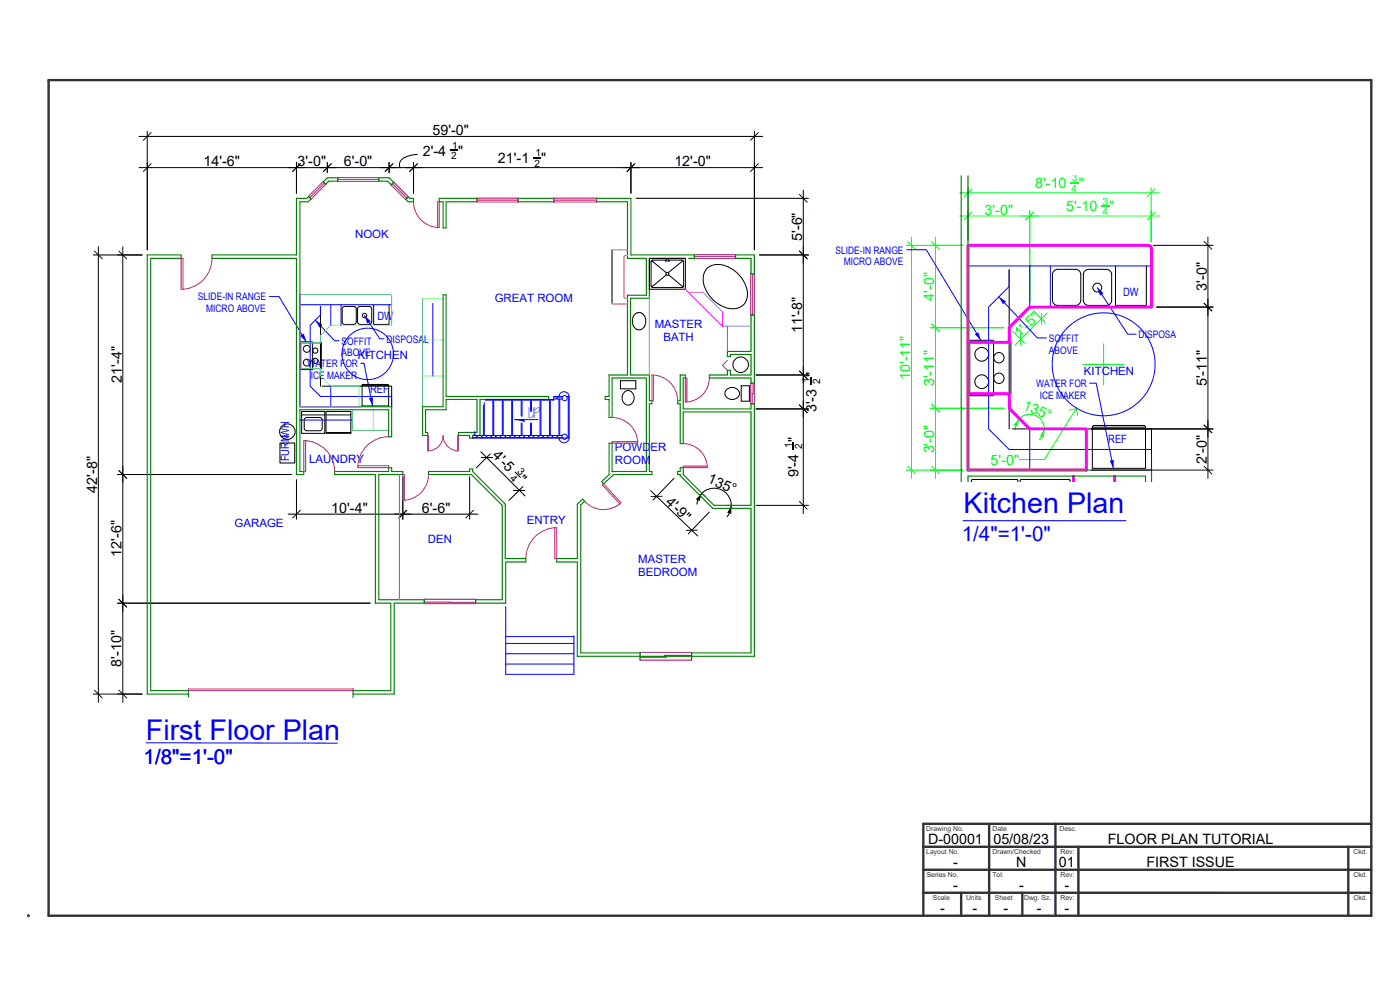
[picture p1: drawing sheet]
<svg xmlns="http://www.w3.org/2000/svg" width="420mm" height="297mm" viewBox="0 0 420 297" stroke-linecap="round" stroke-linejoin="round" font-family="sans-serif">
<!-- layer: Annotations -->
<g fill="#0f0">
<path d="M272.4 72.3l2.5 2.5-.2 .2-2.5-2.5z"/>
<path d="M272.4 139.7l2.5 2.5-.2 .2-2.5-2.5z"/>
</g>
<path d="M272 73.6h17M273.5 71.1v72.4M272 141h17" fill="none" stroke="#0f0" stroke-width=".3"/>
<g fill="#0f0">
<path d="M279.6 97l2.5 2.5-.2 .2-2.5-2.5z"/>
<path d="M279.6 121.2l2.5 2.5-.2 .1-2.5-2.4z"/>
</g>
<path d="M279.2 98.3h22.1M280.7 95.9v29.1M279.2 122.5h22.1" fill="none" stroke="#0f0" stroke-width=".3"/>
<g fill="#0f0">
<path d="M279.4 121.4l.2-.2 2.5 2.5-.2 .1z"/>
<path d="M279.6 139.7l2.5 2.5-.2 .2-2.5-2.5z"/>
</g>
<path d="M279.2 122.5h22.1M280.7 120v23.5M279.2 141h9.8" fill="none" stroke="#0f0" stroke-width=".3"/>
<path d="M330.6 61.9h2.4" fill="none" stroke="#0f0" stroke-width=".32"/>
<g fill="#0f0">
<path d="M310.2 63.5l.2 .2-2.5 2.4-.2-.2z"/>
<path d="M346.6 63.5l.2 .2-2.5 2.4-.2-.2z"/>
</g>
<path d="M306.6 64.8h41.3M309 63.3v27.3M345.5 63.3v9.3" fill="none" stroke="#0f0" stroke-width=".3"/>
<g fill="#0f0">
<path d="M291.7 63.5l.2 .2-2.5 2.4-.2-.2z"/>
<path d="M310.2 63.5l.2 .2-2.5 2.4-.2-.2z"/>
</g>
<path d="M288 64.8h23.5M290.5 63.3v8.8M309 63.3v27.3" fill="none" stroke="#0f0" stroke-width=".3"/>
<path d="M321.3 54.9h2.5" fill="none" stroke="#0f0" stroke-width=".32"/>
<g fill="#0f0">
<path d="M291.7 56.5l.2 .2-2.5 2.5-.2-.2z"/>
<path d="M346.6 56.5l.2 .2-2.5 2.5-.2-.2z"/>
</g>
<path d="M288 57.9h59.9M290.5 56.3v15.8M345.5 56.3v16.3" fill="none" stroke="#0f0" stroke-width=".3"/>
<g fill="#0f0">
<path d="M313.4 128.7l-.1 2.5-1.2-.3z"/>
<path d="M306 125.6l-.7 2.5-1.1-.6z"/>
</g>
<path d="M304.7 129a4.4 4.4 0 0 1 6-4.3 4.4 4.4 0 0 1 1.2 7.3M304.9 124.5l.2 .2M313.6 128.7h1.4" fill="none" stroke="#0f0" stroke-width=".3"/>
<g fill="#0f0">
<path d="M279.6 72.3l2.5 2.5-.2 .2-2.5-2.5z"/>
<path d="M279.6 97l2.5 2.5-.2 .2-2.5-2.5z"/>
</g>
<path d="M279.2 73.6h9.8M280.7 71.1v29.7M279.2 98.3h22.1" fill="none" stroke="#0f0" stroke-width=".3"/>
<path d="M320.7 123l2.4-.6 .5 2.4-.2 .1-.5-2.2-2.2 .5z" fill="#0f0"/>
<path d="M303.9 99.4l3.6 3.5M310.1 93.2l3.5 3.5M312.5 93.9v3.5M314.3 93.9l-9.7 9.7M306.4 100.1v3.5M325 109.3h12.4M331.2 103.1v12.4M323.1 122.4l-9.6 15.5h-7.5" fill="none" stroke="#0f0" stroke-width=".3"/>
<path d="M333.1 138.2l1.2-.2-.2 2.5z" fill="#00f"/>
<path d="M327 115h2l5.1 25.5" fill="none" stroke="#00f" stroke-width=".3"/>
<path d="M292.5 100.3l1.1-.6 .7 2.4z" fill="#00f"/>
<path d="M272.2 74.9h5.8l16.3 27.2" fill="none" stroke="#00f" stroke-width=".3"/>
<path d="M299.8 89.1l2.1 1.3-.9 .9z" fill="#00f"/>
<path d="M299.8 89.1l11.5 12.3h2.7" fill="none" stroke="#00f" stroke-width=".3"/>
<path d="M329.3 86.3l1.9 1.7-1.1 .7z" fill="#00f"/>
<path d="M329.3 86.3l9.1 14h2.6" fill="none" stroke="#00f" stroke-width=".3"/>
<!-- layer: Soffit -->
<path d="M302.9 81v47.7M303.9 128.7h41.7v12.3" fill="none" stroke="#000" stroke-width=".3"/>
<!-- layer: Fixtures -->
<g fill="none" stroke="#000" stroke-width=".3">
<path d="M334.8 79.8v11.8h9.2v-11.8M290.5 102.1h7.7v16.6h-7.7"/>
<circle cx="329.3" cy="86.3" r="1.33"/>
</g>
<!-- layer: 0 -->
<g fill="none" stroke="#000" stroke-width=".3">
<path d="M316.5 81.1l.9-.3h5.4a1.56 1.56 0 0 1 1.6 1.6v7.7a1.56 1.56 0 0 1-1.6 1.5h-5.4a1.56 1.56 0 0 1-1.5-1.5v-7.7v-.5zM325.8 81.1l.9-.3h5.4a1.56 1.56 0 0 1 1.5 1.6v7.7a1.56 1.56 0 0 1-1.5 1.5h-5.4a1.56 1.56 0 0 1-1.6-1.5v-7.7l.1-.5zM290.5 102.7h12.9v15.4h-12.9M291 102.7v15.4M327.8 128.2l.5-.5h15l.5 .5M327.8 128.2v12.3h16v-12.3M327.8 128.2h16M291.6 144.5v-.5l.2-.1h13.4l.2 .1 .1 .5M306.2 144.5v-.5l.2-.1h14.5l.2 .1v.5"/>
<circle cx="294.6" cy="114.5" r="2.06"/>
<circle cx="294.6" cy="106.3" r="2.06"/>
<circle cx="299.8" cy="107.3" r="1.55"/>
<circle cx="299.8" cy="113.5" r="1.55"/>
</g>
<!-- layer: Cabinet-Hidden -->
<g fill="none" stroke="#00f" stroke-width=".3">
<path d="M290.5 79.8h55.1M309 79.8v12.3M315.2 79.8v12.3M302.9 80.8v3.6a2.17 2.17 0 0 1-1.1 2.6l-3.9 3.9a2.37 2.37 0 0 0-1.2 2.6v33.6a2.2 2.2 0 0 0 1.1 2.7l3.8 3.8a2.36 2.36 0 0 0 2.6 1.3h41.4M309 128.7v12.3M345.6 136.4v4.6"/>
<circle cx="331.2" cy="109.3" r="15.4"/>
</g>
<!-- layer: Cabinet -->
<path d="M290.5 102.7h12.4v-4.4l6.1-6.2h36.6l-.1-17.8-.3-.5-.6-.2h-54.1v67.4h35.5v-12.3h-17l-6.1-6.2v-4.4h-12.4M322.2 142.8v1.7M334.5 142.8v1.7" fill="none" stroke="#f0f" stroke-width=".89"/>
<!-- layer: Walls -->
<path d="M288.5 52.7v91.8M290.5 52.7v88.3h55.1v3.5M290.5 144.5v-1.7h53.3v1.7" fill="none" stroke="#007f00" stroke-width=".34"/>
<!-- layer: Cabinets -->
<path d="M290.5 73.6v67.4h35.5" fill="none" stroke="#bf3fff" stroke-width=".3"/>
<!-- layer: Annotations -->
<g fill="none" stroke="#000" stroke-width=".3">
<path d="M44.2 39.4v35.6M226.4 39.4v35.6M41.7 50.3h187.2M41.7 40.9h187.2M89 48.8v9.2M98.2 48.8v3M116.8 48.8v3M124.1 48.8v9.2M125.3 46.3a5.6 5.6 0 0 0-5.4 2.6l.2 1.4M189.3 48.8v9.2M28 76.5h14.6M29.5 74v136.7"/>
<path d="M36.9 74v136.7M144.3 137.3h3.5M144.3 135.5l13.3 13.3M147.1 136.2l-4.2 4.2M35.3 142.4h52.1M86.5 154.3h56.9M89 143.9v11.9M120.9 143v12.8M140.9 143v12.8M154.1 147.1h3.5M156.9 146l-4.2 4.2M195.3 147.2l14.1 13.6"/>
<path d="M202.3 143.5l-6.3 6.6M209.2 151.3a5.2 5.2 0 0 1 7.1-4.4 5.2 5.2 0 0 1 1.9 8.1M210.7 148l.9 1M212.9 153.7l-6.4 6.5M218.1 151.6h1.4M35.3 181h75.8M28 208.3h14.6"/>
</g>
<g fill="#000">
<path d="M42.9 42.1l2.4-2.5 .2 .2-2.4 2.5zM42.9 51.4l2.4-2.4 .2 .2-2.4 2.4zM87.6 51.4l2.5-2.4 .2 .2-2.5 2.4zM96.9 51.4l2.5-2.4 .2 .2-2.5 2.4zM115.4 51.4l2.5-2.4 .2 .2-2.5 2.4zM122.8 51.4l2.4-2.4 .2 .2-2.4 2.4zM188 51.4l2.5-2.4 .2 .2-2.5 2.4zM225.1 51.4l2.4-2.4 .2 .2-2.4 2.4zM225.1 42.1l2.4-2.5 .2 .2-2.4 2.5zM28.2 75.4l.2-.2 2.4 2.4-.1 .2zM35.5 75.4l.2-.2 2.5 2.4-.2 .2zM35.5 141.2l.2-.2 2.5 2.5-.2 .2z"/>
<path d="M87.6 155.4l2.5-2.5 .2 .2-2.5 2.5zM119.6 155.4l2.4-2.5 .2 .2-2.4 2.5zM139.6 155.4l2.5-2.5 .2 .2-2.5 2.5zM154.4 141.7l.2-.2 1.8 1.7-.3 .2zM208.9 149.8l1.8-1.8-.8 2.4zM219.5 151.6v2.6l-1.2-.3zM35.5 179.8l.2-.2 2.5 2.5-.2 .2zM28.2 207.1l.2-.2 2.4 2.5-.1 .2zM35.5 207.1l.2-.2 2.5 2.5-.2 .2z"/>
</g>
<path d="M135.1 45.1h2.4M160.1 47.3h2.4" fill="none" stroke="#000" stroke-width=".32"/>
<path d="M195.3 148.9h3.5M205.9 159.1h3.5" fill="none" stroke="#000" stroke-width=".35"/>
<path d="M109.4 94.7l1.9 1.7-1.1 .7z" fill="#00f"/>
<path d="M109.4 94.7l4.6 7h1.2" fill="none" stroke="#00f" stroke-width=".3"/>
<path d="M90.1 100.8l1.1-.7 .7 2.5z" fill="#00f"/>
<path d="M80.8 89h2.9l8.2 13.6" fill="none" stroke="#00f" stroke-width=".3"/>
<path d="M110.7 119.5l1.2-.3-.1 2.6z" fill="#00f"/>
<path d="M108.3 109h.9l2.6 12.8" fill="none" stroke="#00f" stroke-width=".3"/>
<path d="M94.6 96.1l2.2 1.3-.9 .9z" fill="#00f"/>
<path d="M94.6 96.1l5.8 6.1h1.4" fill="none" stroke="#00f" stroke-width=".3"/>
<!-- layer: Soffit -->
<path d="M96.2 92v23.9M126.8 91v31M96.7 115.9h20.8v6.1" fill="none" stroke="#000" stroke-width=".3"/>
<!-- layer: Fixtures -->
<g fill="none" stroke="#000" stroke-width=".3">
<path d="M112.1 91.4v5.9h4.7v-5.9M90 102.6h3.8v8.3h-3.8M84 132.9h4.5v6h-4.5z"/>
<circle cx="109.4" cy="94.7" r=".66"/>
<circle cx="86.2" cy="129.5" r="2.31"/>
</g>
<!-- layer: 0 -->
<g fill="none" stroke="#000" stroke-width=".3">
<path d="M102.9 92.2l.6-.3h2.7l.5 .3 .2 .5v3.9l-.2 .5-.5 .2h-2.7l-.6-.2-.2-.5v-3.9zM107.5 92.2l.6-.3h2.7l.5 .3 .3 .5v3.9l-.3 .5-.5 .2h-2.7l-.6-.2-.2-.5v-3.9zM90 102.9h6.4v7.7h-6.4M90.3 102.9v7.7M108.7 115.6l.2-.2h7.5l.2 .2M108.7 115.6v6.2h7.9v-6.2M108.7 115.6h7.9M90.5 124.5h7M90.6 123.5h6.8v6.5h-6.8zM91.5 125.5l.6-.2h4.1l.5 .7v2.8l-.8 .5-4.1-.1-.5-.7v-2.5zM97.8 124.5h7.5M97.8 129.8h7.5"/>
<path d="M97.9 123.5h7.4v6.5h-7.4z"/>
<circle cx="92.1" cy="104.7" r="1.03"/>
<circle cx="92.1" cy="108.8" r="1.03"/>
<circle cx="94.6" cy="105.2" r=".77"/>
<circle cx="94.6" cy="108.3" r=".77"/>
</g>
<!-- layer: Cabinet-Hidden -->
<g fill="none" stroke="#00f" stroke-width=".3">
<path d="M90 91.4h27.5M96.2 91.9v1a2.16 2.16 0 0 1-1.1 2.7l-.8 .8a2.37 2.37 0 0 0-1.2 2.6v15.3a2.17 2.17 0 0 0 1.1 2.6l.7 .8a2.41 2.41 0 0 0 2.7 1.3h19.9M99.3 91.4v6.2M102.4 91.4v6.2M129.9 91v21.8M99.3 115.9v6.1M117.5 119.7v2.3M90 126h15.8"/>
<circle cx="110.4" cy="106.2" r="7.7"/>
</g>
<!-- layer: Cabinet -->
<path d="M133 89.6h-6.2v32.4M90 102.9h6.2v-2.2l3.1-3.1h18.2v-9l-.5-.3h-27v33.7h17.8v-6.1h-8.5l-3.1-3.1v-2.2h-6.2M126.8 102h6.2M126.8 112.8h6.2M105.8 122.9v6.2h10.8M112 122.9v6.2" fill="none" stroke="#0ff" stroke-width=".3"/>
<!-- layer: Windows -->
<path d="M143.1 59.5h12.4v1.1h-12.4zM166.2 59.5h12.9v1.1h-12.9zM143.1 60h12.4M166.2 60h12.9M127.3 179.8h15.5v1.3h-15.5zM127.3 180.7h8M134.7 180.7h8.1" fill="none" stroke="#bf3f3f" stroke-width=".34"/>
<!-- layer: Blocks -->
<g fill="none" stroke="#bf3f3f" stroke-width=".34">
<path d="M92.6 58.9l4.4-4.4 .8 .8-4.4 4.4zM97.4 54.9l-4.4 4.4M101.3 53.9h12.4M101.3 53.3h12.4v1.1h-12.4zM117.4 55.5l.8-.8 4.4 4.3-.9 .9zM117.8 55.1l4.4 4.4M208.4 77h12.3M208.4 76.4h12.3v1.2h-12.3zM225.3 82.2h1.2v12.3h-1.2zM225.9 82.2v12.3M225.3 115h1.2v6.1h-1.2zM225.7 117.9v3.2"/>
<path d="M226 115v3.2M192.1 195.8h15.5v2.3h-15.5zM192.1 197.2h8M199.4 196.7h8.2"/>
</g>
<!-- layer: Walls -->
<g fill="none" stroke="#007f00" stroke-width=".34">
<path d="M97 54.6l1.2-1.3h3.1v1.1h-2.6l-1 .9zM113.7 53.3h3.1l1.4 1.4-.8 .8-1.1-1.1h-2.6zM121.8 59.8l.7-.7 .4 .4h1.2v1h-1.6zM143.1 59.5h-11.3v1h1.2v7.9h.9v-7.9h9.2M155.5 59.5h10.7M179.1 59.5h10.2v17h19.1v1h-1.8M63.6 76.5h25.4v-17h3.1l.5-.6 .8 .8-.9 .8h-2.5v61.5h27.5v9.1h-.9v-8.2h-26.6v18.6h1.2v.9h-2.2v-64.9h-25.4zM155.5 60.5h10.7M179.1 60.5h9.2v17h5.7v11.1h-5.7v23.9h-5.5v6.5h-1.2v.9h1.2v5.4h.9v-11.9h10.3v28.1h-10.3v-8.5h-.9v9.4l-2.3 2.1 .6 .7 3.1-2.8h11.5v-.9h-.8v-20.4h.8v-.9h-.8v-7.7h-5.7v-23h5.7v-12h10.8M220.7 76.5h5.7v5.7h-1v-4.7h-4.7zM133 88.5h.9v30.5h30.7v.9h-20.6v10.8h-2.2v.7h-.9v-.7h-3.3v-.9h5.5v-9.9h-9.2v3h-6.2v6.9h.7v.9h-1.6v-8.7h6.2zM225.4 94.5h1v20.5h-1v-1.6h-12.5v-.9h5.4v-1.4h.9v1.4h6.2v-6.2h-6.2v.7h-.9v-1.6h7.1z"/>
<path d="M128.6 141.5h12.3v-.8h.9v.8l9.8 9.8v16.3h6.2v1h-6v12.4h-9v-1.1h7.9v-28.3l-9.2-9.2h-12.9zM174.8 149.8l.7 .6-1.2 1.1v44.4h17.8v2.1M174.9 149.8l-1.6 1.5v16.3h-6.2v1h6.2v28.3h53.1v-75.8h-1v1.6h-20.4v-9.3h.7v-.9h-1.6v7.7h-.7v.9h.7v12h.9v-9.5h20.4v28h-11.1l-9.3-9.2v-2.1h-.9v1.2h-.7v.9h.7v.4l9.8 9.7h11.5v43.4h-17.8v2.1M56.5 208.3h-12.3v-131.8h10.2v1h-9.2v129.7h11.3v2M106 208.3h12.3v-27.3h9v-1.1h-13.6v-37.5h7.2v-.9h-3.4v-1.2h-.9v1.2h-16.2v.9h12.3v38.6h4.6v26.2h-11.3v2.1"/>
</g>
<!-- layer: Stairs -->
<g fill="none" stroke="#00f" stroke-width=".3">
<path d="M145.6 119.9h20.6M166.2 119.1h2.6M166.2 119.7h2.5M167.7 119.1a1.54 1.54 0 0 1 1.6-1.6 1.54 1.54 0 0 1 1.5 1.6M168 119v.1M168 119.7v11M168.9 119h-2.7v1.1h-20.6M170 119h.6M142.3 130.2v.5M142.5 129.5v1.2M145.1 121.6v9.1M145.3 120.8v9.9"/>
<path d="M147.9 120.2v10.5M148.2 120.2v10.5M150.7 120.2v10.5M151 120.2v10.5M156.4 126.9v3.8M156.4 120.2v4.7M156.7 120.2v4.7M156.7 126.9v3.8M157.1 125.9l.2 .5M159.2 126.9v3.8M159.2 120.2v3.2M159.5 120.2v3.2"/>
<path d="M159.5 126.9v3.8M167.7 131.3a1.54 1.54 0 0 0 1.6 1.6 1.54 1.54 0 0 0 1.5-1.6M168 131.4h2.6M151.8 191h20.4M151.8 196.2h20.4M151.8 199.2h20.4M151.8 182v20.3h20.4v-11.5M151.8 193.1h20.4"/>
<circle cx="167.2" cy="119.5" r=".13"/>
<circle cx="169.5" cy="119.5" r=".77"/>
<circle cx="143.2" cy="130.9" r=".13"/>
<circle cx="144.6" cy="130.9" r=".13"/>
<circle cx="146" cy="130.9" r=".13"/>
<circle cx="147.4" cy="130.9" r=".13"/>
<circle cx="148.8" cy="130.9" r=".13"/>
<circle cx="150.2" cy="130.9" r=".13"/>
<circle cx="151.6" cy="130.9" r=".13"/>
<circle cx="153.1" cy="130.9" r=".13"/>
<circle cx="154.5" cy="130.9" r=".13"/>
<circle cx="155.9" cy="130.9" r=".13"/>
<circle cx="157.3" cy="130.9" r=".13"/>
<circle cx="158.7" cy="130.9" r=".13"/>
<circle cx="160.1" cy="130.9" r=".13"/>
<circle cx="161.6" cy="130.9" r=".13"/>
</g>
<!-- layer: Hearth -->
<path d="M183.7 75v16.2" fill="none" stroke="#000" stroke-width=".3"/>
<!-- layer: Fireplace -->
<path d="M183.7 75h4.6M188.3 76.6l-.7 .1-.3 .4v11.9l.3 .5 .7 .1M183.7 91.2h4.6" fill="none" stroke="#ff7f00" stroke-width=".3"/>
<!-- layer: Equipment -->
<g fill="none" stroke="#000" stroke-width=".3">
<path d="M194.9 77.5h10.8v9.3h-10.8zM195.5 78.2l4.5 3.6M199.9 78h-4l-.4 .3-.1 7.5 .3 .4 9 .1 .4-.3v-7.7l-.4-.3h-4M200.3 77.5l.6 .8h-1.2zM205 78.2l-4.4 3.6M200 82.5l-4.5 3.6M200.6 82.5l4.4 3.6M212.2 80.5a6.1 6.1 0 0 1 7.6 .3 9.2 9.2 0 0 1 4.4 8.5 4.4 4.4 0 0 1-6 3.1 9.6 9.6 0 0 1-7.1-9.7l.4-1.2z"/>
<circle cx="200.3" cy="82.2" r=".45"/>
<circle cx="222.3" cy="109.4" r="2.31"/>
</g>
<!-- layer: Blocks -->
<path d="M190.5 94.3a1.93 1.93 0 0 1 2.2-.3 1.93 1.93 0 0 1 1.1 1.9 2.19 2.19 0 0 1-.6 2.4 2.19 2.19 0 0 1-2.4 .4 3 3 0 0 1-.3-4.4zM186.2 114.2h4.6v2.5h-4.6zM187.2 117.8a1.87 1.87 0 0 1 2.4-.2 1.87 1.87 0 0 1 .7 2.3 1.81 1.81 0 0 1-2.1 1.6 1.81 1.81 0 0 1-1.5-2.1zM218.2 116.8a2.18 2.18 0 0 1 2.4-.4 2.18 2.18 0 0 1 1.3 2.1 2.22 2.22 0 0 1-2.5 1.4 2.22 2.22 0 0 1-1.8-2.3zM222.4 115.7h2.5v4.7h-2.5z" fill="none" stroke="#000" stroke-width=".3"/>
<g fill="none" stroke="#bf3f3f" stroke-width=".3">
<path d="M63.6 77.5a9.3 9.3 0 0 1-9.2 9.3v-9.3h.5v9.3M124.1 60.5a7.7 7.7 0 0 0 7.7 7.8v-7.8h-.5v7.8M196.1 112.5v7.7h-.4v-7.7a7.7 7.7 0 0 1 7.7 7.7M212.9 113.4a7.2 7.2 0 0 1-7.2 7.2v-7.2h.4v7.2M218.3 108.2l-1.5 1.5 1.5 1.4M91.7 132.2v9.3h-.5v-9.3a9.3 9.3 0 0 1 9.2 9.3M116.6 131.1a9.3 9.3 0 0 0-9.2 9.2h9.2v-.6h-9.2M128.6 135.3v-4.6h-.2v4.6a4.6 4.6 0 0 0 4.6-4.6 4.6 4.6 0 0 0 4.6 4.6v-4.6h-.3v4.6M183.7 125.3a7.7 7.7 0 0 1 7.7 7.7h-7.7v-.5h7.7M205 133.1a7.2 7.2 0 0 1 7.2 7.2h-7.2v-.4h7.2M128.6 142.4a7.7 7.7 0 0 1-7.7 7.7v-7.7h.5v7.7M166.5 158.4v9.2h.6v-9.3a9.3 9.3 0 0 0-9.3 9.3"/>
<path d="M175.5 150.4a7.7 7.7 0 0 0 10.9 .5l-5.3-5.7-.3 .3 5.2 5.7"/>
</g>
<!-- layer: Doors -->
<path d="M56.5 206.7h49.5v.5h-49.5z" fill="none" stroke="#bf3f3f" stroke-width=".3"/>
<!-- layer: Stairs -->
<path d="M154.9 125.9h2.2l.2 .5z" fill="#00f"/>
<g fill="none" stroke="#00f" stroke-width=".3">
<path d="M167.7 119.7v11M170.6 119v12.4M170.8 119v12.3M141.9 131.3h26.8M142.1 130.7h26.7M153.6 120.2v10.5M153.8 120.2v10.5M161.5 125.9h-7l2.8 .5M162.1 120.2v10.5M162.3 120.2v10.5M164.9 120.2v10.5M165.2 120.2v10.5"/>
<path d="M168 131.3l-26.1 .1"/>
<circle cx="163" cy="130.9" r=".13"/>
<circle cx="164.4" cy="130.9" r=".13"/>
<circle cx="165.8" cy="130.9" r=".13"/>
<circle cx="167.2" cy="130.9" r=".13"/>
<circle cx="169.5" cy="131" r=".77"/>
</g>
<!-- layer: Cabinets -->
<path d="M90 88.3v33.7h17.8M194.9 89v23.5M205.7 86.8l11.1 11.1h8.6M206.6 87.7h4.4l5.8 5.8v4.4M218.3 97.9v7.5M119.9 142.4v37.5" fill="none" stroke="#bf3fff" stroke-width=".3"/>
<!-- layer: Annotations -->
<path d="M239.9 75.2l2.5 2.4-.2 .2-2.5-2.4zM239.9 58.2l2.5 2.4-.2 .2-2.5-2.4zM361.2 72.5l.2-.2 2.4 2.5-.2 .2zM361.2 91l.2-.2 2.4 2.5-.2 .2zM239.9 111.2l2.5 2.5-.2 .1-2.5-2.4zM239.9 121.4l2.5 2.4-.2 .2-2.5-2.4zM361.2 127.6l.2-.2 2.4 2.4-.2 .2zM361.2 139.9l.2-.2 2.4 2.5-.2 .2zM239.9 150.3l2.5 2.5-.2 .2-2.5-2.5z" fill="#000"/>
<path d="M190.9 59.5h51.7M241.1 57v97.1M227.9 76.5h14.7M346.1 73.6h18M362.5 71.2v72.3M347.1 92.2h17M226.9 112.5h15.7M226.9 122.7h15.7M327.6 128.7h36.5M226.9 151.6h15.7M327.6 141h36.5" fill="none" stroke="#000" stroke-width=".3"/>
<path d="M243.5 113.1v2.4M238.1 132.6v2.4" fill="none" stroke="#000" stroke-width=".32"/>
<path d="M14.6 24v250.8h396.9" fill="none" stroke="#333" stroke-width=".72"/>
<circle cx="8.5" cy="274.8" r=".25" fill="#fff" stroke="#333" stroke-width=".3"/>
<path d="M14.6 24h396.9v250.8M277.1 254.1h134.4M296.9 247.2v27.6M316.8 247.2v27.6M323.7 254.1v20.7M404.6 254.1v20.7M411.5 247.2h-134.4v27.6M277.1 261h134.4M277.1 267.9h134.4M288.5 267.9v6.9M306.8 267.9v6.9" fill="none" stroke="#333" stroke-width=".72"/>
<path d="M289 156.2h48.9M43.8 222.9l57.4 .1" fill="none" stroke="#00f" stroke-width=".3"/>
<g font-size="8.6" fill="#00f">
<text x="289.2" y="154">Kitchen Plan</text>
<text x="43.8" y="221.9">First Floor Plan</text>
</g>
<g font-size="6.2" fill="#00f">
<text x="288.6" y="162.4">1/4&quot;=1'-0&quot;</text>
<text x="43.1" y="229.2">1/8&quot;=1'-0&quot;</text>
</g>
<g font-size="4.3">
<text x="129.8" y="40.6">59'-0&quot;</text>
<text x="126.9" y="46.7">2'-4</text>
<text x="137.5" y="46.7">&quot;</text>
<text x="61.1" y="50">14'-6&quot;</text>
<text x="89.3" y="50">3'-0&quot;</text>
<text x="103.2" y="50">6'-0&quot;</text>
<text x="149.4" y="48.9">21'-1</text>
<text x="162.5" y="48.9">&quot;</text>
<text x="202.4" y="50">12'-0&quot;</text>
<text x="240.7" y="72.3" transform="rotate(-90 240.7 72.3)">5'-6&quot;</text>
<text x="362.2" y="87.2" transform="rotate(-90 362.2 87.2)">3'-0&quot;</text>
<text x="240.7" y="100" transform="rotate(-90 240.7 100)">11'-8&quot;</text>
<text x="245" y="113.1" transform="rotate(-90 245 113.1)">&quot;</text>
<text x="36.5" y="114.9" transform="rotate(-90 36.5 114.9)">21'-4&quot;</text>
<text x="362.2" y="115.9" transform="rotate(-90 362.2 115.9)">5'-11&quot;</text>
<text x="183.9" y="121.3" transform="rotate(-90 183.9 121.3)">21'-4&quot;</text>
<text x="245" y="123.7" transform="rotate(-90 245 123.7)">3'-3</text>
<text x="147.6" y="136.9" transform="rotate(45 147.6 136.9)">4'-5</text>
<text x="239.7" y="132.6" transform="rotate(-90 239.7 132.6)">&quot;</text>
<text x="239.7" y="143.2" transform="rotate(-90 239.7 143.2)">9'-4</text>
<text x="362.2" y="139.2" transform="rotate(-90 362.2 139.2)">2'-0&quot;</text>
<text x="29.2" y="147.8" transform="rotate(-90 29.2 147.8)">42'-8&quot;</text>
<text x="155.2" y="144.4" transform="rotate(45 155.2 144.4)">&quot;</text>
<text x="212.1" y="144.8" transform="rotate(22 212.1 144.8)">135°</text>
<text x="99.4" y="153.9">10'-4&quot;</text>
<text x="126.6" y="153.9">6'-6&quot;</text>
<text x="199.5" y="150.8" transform="rotate(44 199.5 150.8)">4'-9&quot;</text>
<text x="36.5" y="167.1" transform="rotate(-90 36.5 167.1)">12'-6&quot;</text>
<text x="36.5" y="200" transform="rotate(-90 36.5 200)">8'-10&quot;</text>
<text x="278.5" y="253.4">D-00001</text>
<text x="298.1" y="253.4">05/08/23</text>
<text x="332.5" y="253.4">FLOOR PLAN TUTORIAL</text>
<text x="286.1" y="260.3">-</text>
<text x="305" y="260.3">N</text>
<text x="317.8" y="260.3">01</text>
<text x="344.1" y="260.3">FIRST ISSUE</text>
<text x="286.1" y="267.2">-</text>
<text x="305.8" y="267.2">-</text>
<text x="319.5" y="267.2">-</text>
<text x="282.2" y="274.1">-</text>
<text x="291.8" y="274.1">-</text>
<text x="301.1" y="274.1">-</text>
<text x="311.1" y="274.1">-</text>
<text x="319.5" y="274.1">-</text>
</g>
<g font-size="4.3" fill="#0f0">
<text x="310.7" y="56.5">8'-10</text>
<text x="323.8" y="56.5">&quot;</text>
<text x="295.5" y="64.5">3'-0&quot;</text>
<text x="319.9" y="63.4">5'-10</text>
<text x="333" y="63.4">&quot;</text>
<text x="280.4" y="90.3" transform="rotate(-90 280.4 90.3)">4'-0&quot;</text>
<text x="306.2" y="101.5" transform="rotate(-45 306.2 101.5)">1'-5&quot;</text>
<text x="273.2" y="114" transform="rotate(-90 273.2 114)">10'-11&quot;</text>
<text x="280.4" y="115.9" transform="rotate(-90 280.4 115.9)">3'-11&quot;</text>
<text x="306.7" y="122.6" transform="rotate(23 306.7 122.6)">135°</text>
<text x="280.4" y="136.1" transform="rotate(-90 280.4 136.1)">3'-0&quot;</text>
<text x="297.3" y="139.4">5'-0&quot;</text>
</g>
<text font-size="4.1" fill="#00f" x="158.6" y="125.5">UP</text>
<g font-size="3.4" fill="#00f">
<text x="106.6" y="71.6">NOOK</text>
<text x="337.1" y="88.8">DW</text>
<text x="113.3" y="95.9">DW</text>
<text x="148.5" y="90.6">GREAT ROOM</text>
<text x="196.5" y="98.5">MASTER</text>
<text x="107.4" y="107.8">KITCHEN</text>
<text x="199.1" y="102.4">BATH</text>
<text x="325.3" y="112.6">KITCHEN</text>
<text x="111.1" y="118">REF</text>
<text x="184.6" y="135.4">POWDER</text>
<text x="332.6" y="133">REF</text>
<text x="86.8" y="138.4" transform="rotate(-90 86.8 138.4)">FURNWH</text>
<text x="92.8" y="138.8">LAUNDRY</text>
<text x="184.6" y="139.3">ROOM</text>
<text x="70.4" y="158">GARAGE</text>
<text x="158.1" y="157.1">ENTRY</text>
<text x="128.4" y="162.8">DEN</text>
<text x="191.5" y="169">MASTER</text>
<text x="191.5" y="173">BEDROOM</text>
</g>
<g font-size="3.1" fill="#00f">
<text x="250.7" y="76.1">SLIDE-IN RANGE</text>
<text x="253.2" y="79.6">MICRO ABOVE</text>
<text x="59.4" y="90.1">SLIDE-IN RANGE</text>
<text x="61.9" y="93.7">MICRO ABOVE</text>
<text x="341.7" y="101.4">DISPOSAL</text>
<text x="102.5" y="103.4">SOFFIT</text>
<text x="102.5" y="106.9">ABOVE</text>
<text x="116" y="102.8">DISPOSAL</text>
<text x="314.8" y="102.5">SOFFIT</text>
<text x="314.8" y="106.1">ABOVE</text>
<text x="92.2" y="110.2">WATER FOR</text>
<text x="93.3" y="113.7">ICE MAKER</text>
<text x="311" y="116.1">WATER FOR</text>
<text x="312.1" y="119.7">ICE MAKER</text>
</g>
<g font-size="3">
<text x="135.4" y="47.8">2</text>
<text x="135.7" y="44.6">1</text>
<text x="160.7" y="46.9">1</text>
<text x="160.4" y="50">2</text>
<text x="243" y="114.8" transform="rotate(-90 243 114.8)">1</text>
<text x="246.1" y="115.2" transform="rotate(-90 246.1 115.2)">2</text>
<text x="237.7" y="134.4" transform="rotate(-90 237.7 134.4)">1</text>
<text x="240.8" y="134.7" transform="rotate(-90 240.8 134.7)">2</text>
<text x="152.9" y="143.7" transform="rotate(45 152.9 143.7)">4</text>
<text x="155.1" y="141.5" transform="rotate(45 155.1 141.5)">3</text>
</g>
<g font-size="3" fill="#0f0">
<text x="321.6" y="57.6">4</text>
<text x="321.6" y="54.4">3</text>
<text x="330.9" y="64.5">4</text>
<text x="330.9" y="61.4">3</text>
</g>
<g font-size="2" fill="#333">
<text x="278" y="249.5">Drawing No.</text>
<text x="297.9" y="249.5">Date</text>
<text x="318" y="249.5">Desc.</text>
<text x="278" y="256.3">Layout No.</text>
<text x="297.9" y="256.4">Drawn/Checked</text>
<text x="318.3" y="256.3">Rev:</text>
<text x="406.2" y="256.3">Ckd.</text>
<text x="278.1" y="263.3">Series No.</text>
<text x="297.9" y="263.3">Tol:</text>
<text x="318.3" y="263.2">Rev:</text>
<text x="406.2" y="263.2">Ckd.</text>
<text x="280" y="270.1">Scale</text>
<text x="289.9" y="270.1">Units</text>
<text x="298.6" y="270.2">Sheet</text>
<text x="307.3" y="270.2">Dwg. Sz.</text>
<text x="318.3" y="270.1">Rev:</text>
<text x="406.2" y="270.1">Ckd.</text>
</g>
</svg>
